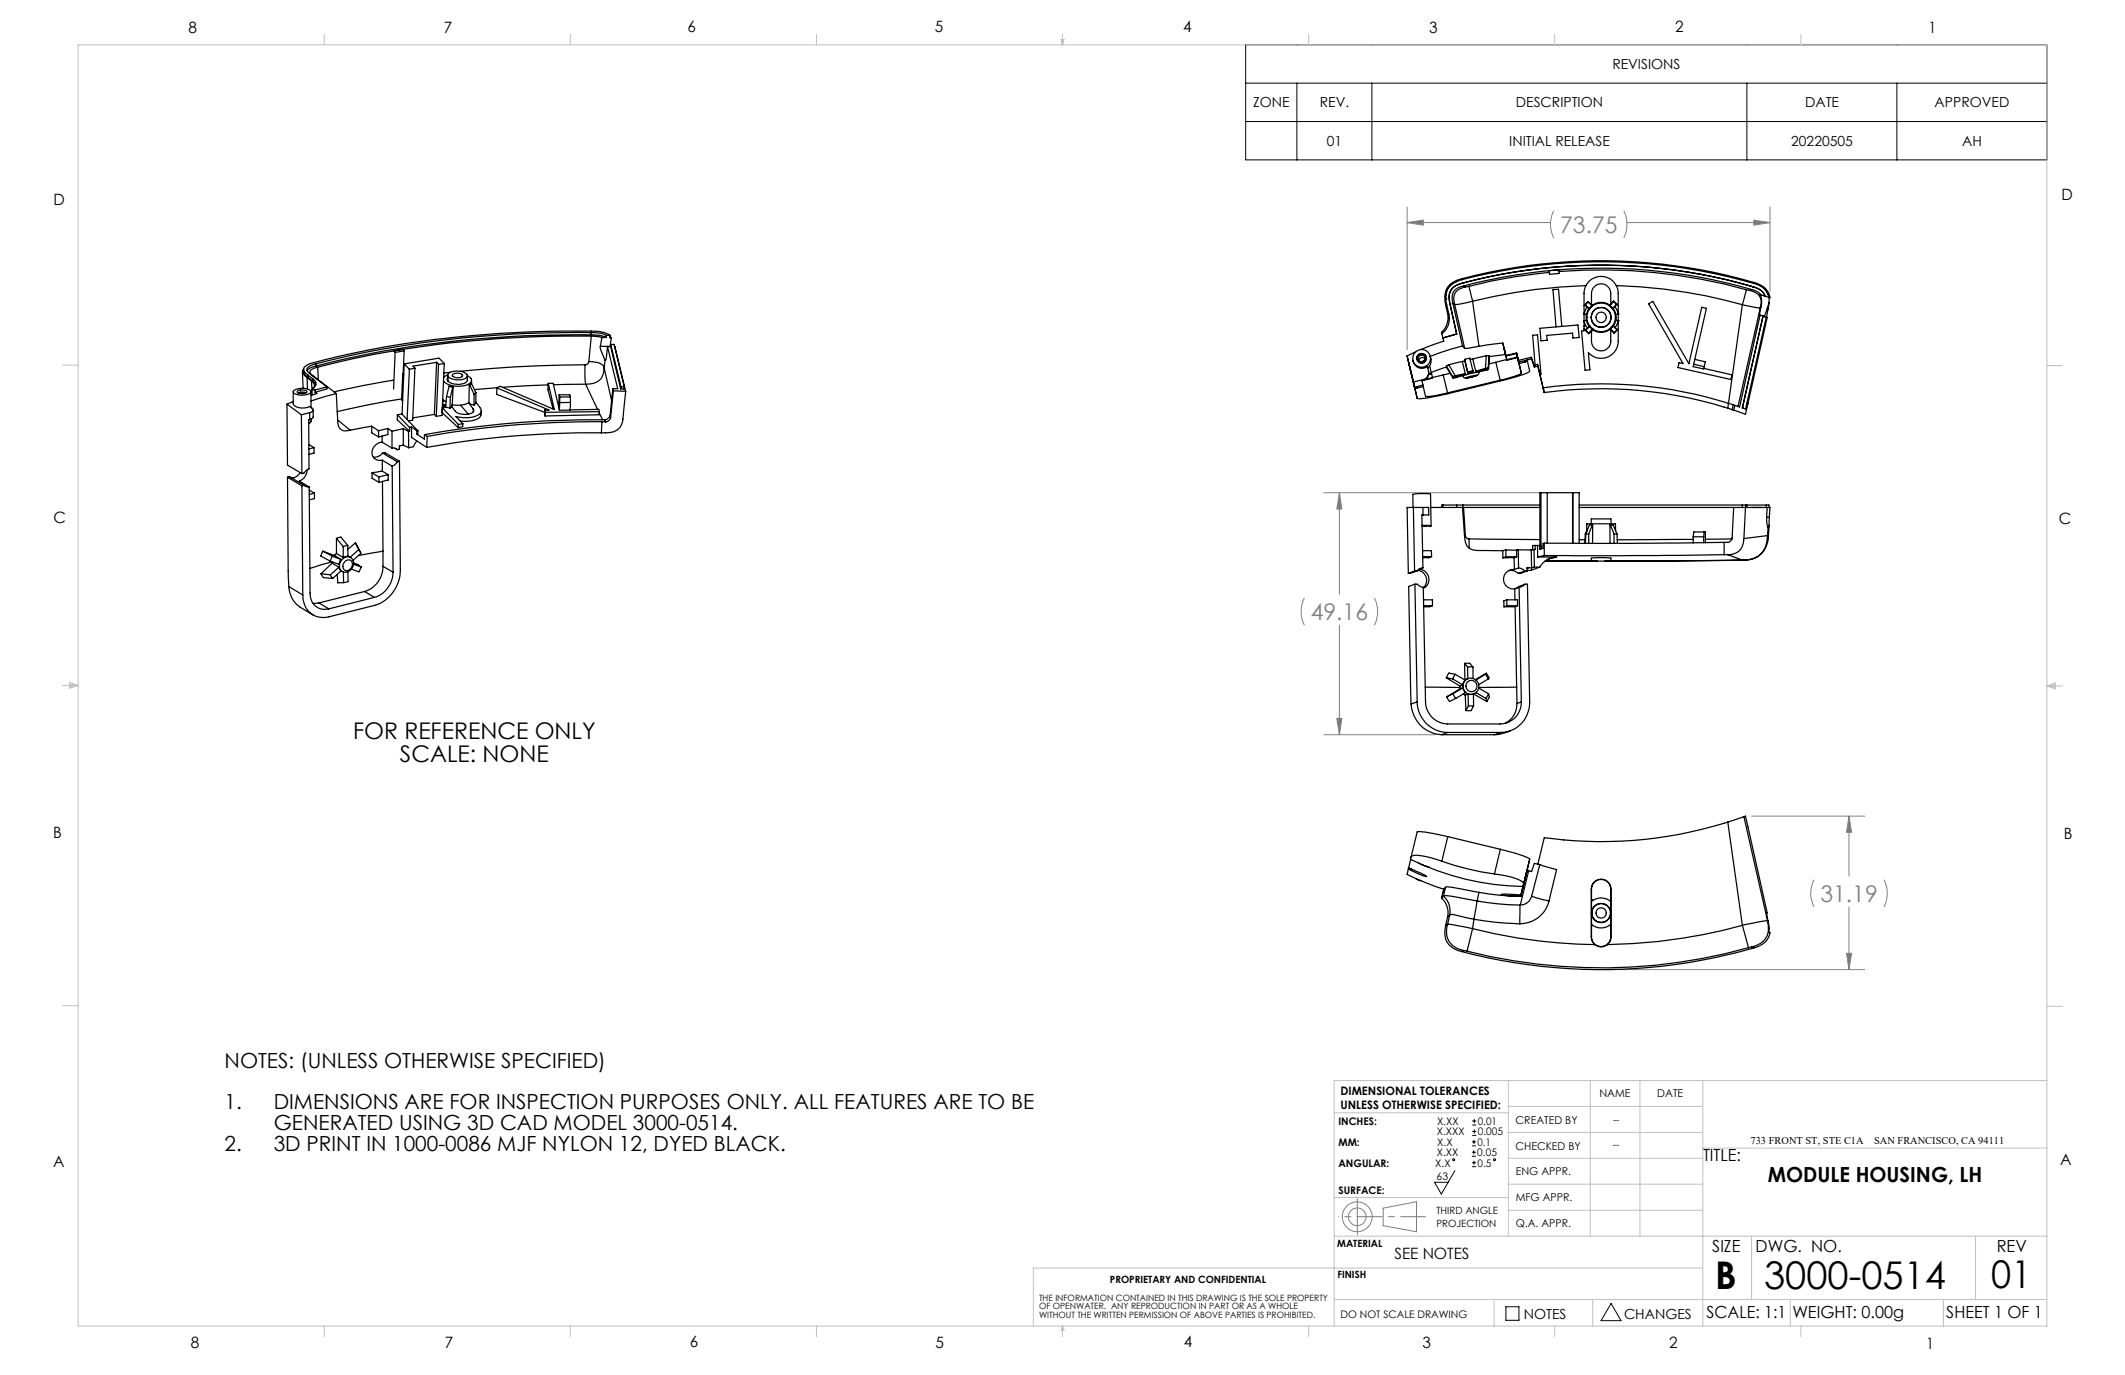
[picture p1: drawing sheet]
<svg xmlns="http://www.w3.org/2000/svg" width="432mm" height="279mm" viewBox="0 0 432 279" stroke-linecap="round" stroke-linejoin="round" font-family="sans-serif">
<g fill="none" stroke="#000" stroke-width=".2">
<path d="M253.1 9.1h162.8v23.4h-162.8zM253.1 16.9h162.8M263.5 16.9v15.6M278.8 16.9v15.6M355 16.9v15.6M385.4 16.9v15.6M253.1 24.7h162.8M295.6 237.9l-2.7 4.7-1.4-2.4h2.8M299.1 234.9h.8M299.1 234.1h.8M299.1 232.8h.8M299.1 232h.8"/>
<path d="M299.1 237.1h.8M299.1 236.3h.8M299.2 228.6h.8M299.2 227.8h.8M299.2 230.7h.8M299.2 229.9h.8M299.5 233.8v.8M299.5 231.6v.8M299.5 235.9v.8M299.6 227.4v.8M299.6 229.5v.8M306 265.5h2.6v2.8h-2.6z"/>
<path d="M327.4 264.9l2 3.5h-4.1z"/>
<circle cx="295.4" cy="235.7" r=".2"/>
<circle cx="303.7" cy="235.7" r=".2"/>
</g>
<g fill="none" stroke="#808080" stroke-width=".2">
<path d="M285.9 42.1v28.9M285.9 45.2h29.2M285.9 45.2l3.3-.5v1.1zM315.7 42.8a6.1 6.1 0 0 0 0 5.6M330 42.8a6.4 6.4 0 0 1 0 5.6M330.6 45.2h29.1M356.4 44.7l3.3 .5-3.3 .6zM359.7 42.1v17.1M269 100.1h44M272.2 100.1v20.7M272.2 100.1l.5 3.3h-1.1zM265 121.5a6.4 6.4 0 0 0 0 5.5"/>
<path d="M272.2 127v22.3M279.3 121.5a6.1 6.1 0 0 1 0 5.5M269 149.3h22.7M271.6 146h1.1l-.5 3.3zM356 165.8h22.9M368.6 178.8a6.1 6.1 0 0 0 0 5.5M375.7 165.8v12.2M375.7 165.8l.5 3.3h-1zM382.8 178.8a6.1 6.1 0 0 1 0 5.5M326.6 197h52.3M375.2 193.7h1l-.5 3.3zM375.7 184.3v12.7"/>
<path d="M281.1 245.5l6.7-1.3v6.1l-6.7-1.2z"/>
<circle cx="275.8" cy="247.3" r="1.8"/>
<circle cx="275.8" cy="247.3" r="3"/>
</g>
<path d="M275.8 247.2h13.8" fill="none" stroke="#808080" stroke-width=".2" stroke-dasharray="15.2 1.3 1.3 1.3" stroke-dashoffset="10.2"/>
<path d="M275.8 247.2v-3.6M275.8 247.2v3.7" fill="none" stroke="#808080" stroke-width=".2" stroke-dasharray="15.2 1.3 1.3 1.3"/>
<path d="M275.8 247.2h-3.8" fill="none" stroke="#808080" stroke-width=".2" stroke-dasharray="15.2 1.3 1.3 1.3" stroke-dashoffset="15.2"/>
<g fill="none" stroke="#c0c0c0" stroke-width=".2">
<path d="M15.9 9.1h400v260.4h-400zM65.9 6.9v2.2M115.9 6.9v2.2M165.9 6.9v2.2M215.6 8h.6l-.3 1.1zM215.7 8l.2 1.1M215.9 6.9v2.2M216 8l-.1 1.1M265.9 6.9v2.2M315.9 6.9v2.2M365.9 6.9v2.2M12.7 74.2h3.2"/>
<path d="M415.9 74.3h3.2M12.7 139.3h3.2M14.2 139.1l1.7 .2M14.2 138.7l1.7 .6-1.7 .5zM15.9 139.3l-1.7 .3M415.9 139.4h3.2M415.9 139.4l1.8-.6v1.2zM415.9 139.4l1.8 .3M417.7 139.2l-1.8 .2M12.7 204.4h3.2M306.5 219.6v31.6M323.1 219.6v31.6"/>
<path d="M333.2 219.6v31.6M346 219.6v49.9M415.9 204.5h3.2M415.9 219.6h-144.8v49.9M271.1 226.1h35.4M306.5 235.4h39.5M306.5 230.1h39.5M306.5 224.8h39.5M346 233.3h69.9M271.1 251.2h144.8M271.1 243.3h35.4M306.5 245.9h39.5"/>
<path d="M306.5 240.6h39.5M346 257.7h-136v11.8M355.9 251.2v12.9M401.4 251.2v12.9M65.9 269.5v2.1M115.9 269.5v2.1M165.9 269.5v2.1M215.9 269.5v2.1M215.9 269.5l.3 .8h-.6zM265.9 269.5v2.1M271.1 264.1h144.8M303.6 264.1v5.4"/>
<path d="M315.9 269.5v2.1M323.6 264.1v5.4M363.8 264.1v5.4M365.9 269.5v2.1M394.9 264.1v5.4"/>
</g>
<path d="M272.2 100.1l.5 3.3h-1.1zM271.6 146h1.1l-.5 3.3zM285.9 45.2l3.3-.5v1.1zM356.4 44.7l3.3 .5-3.3 .6zM375.7 165.8l.5 3.3h-1zM375.2 193.7h1l-.5 3.3z" fill="#808080"/>
<g fill="none" stroke="#000" stroke-width=".25">
<path d="M295.9 57.2h.1M295.9 57.2a3.3 3.3 0 0 0-2.1 3.6M297 56.7a3.9 3.9 0 0 0-3.2 5.3M297 56.7a111.1 111.1 0 0 1 59.4 .7M297 56.7l.1 .1M297.1 56.8a3.7 3.7 0 0 0-3.1 5.1M297.1 56.8a111.5 111.5 0 0 1 59.2 .8M297.3 57.5a111.2 111.2 0 0 1 58.8 .7M297.3 57.5h.1M297.3 57.5a110.2 110.2 0 0 1 58.8 .7M297.3 57.5a3 3 0 0 0-2.7 4.3M297.3 57.5a2.96 2.96 0 0 0-2.8 3.3l.1 1"/>
<path d="M297.4 58.1a2.51 2.51 0 0 0-2.2 3.6M297.4 58.1l.3 .2M297.4 58.1a110 110 0 0 1 58.6 .7M297.7 58.3a2.44 2.44 0 0 0-2.2 3.2l.1 .4M298.5 58.2l-.8 .1M298.5 58.2l.7 3M314.8 55l2-.2v.8l-1.9 .1zM314.8 55.4a103.8 103.8 0 0 0-16.3 2.8M316.8 55.2a108.9 108.9 0 0 1 38.1 3.7M322.3 58a107.1 107.1 0 0 0-23.1 3.2M328.4 58a107.5 107.5 0 0 1 25.6 3.9M354.9 58.9l.7 .1"/>
<path d="M354.9 58.9l-.9 3M355.6 59a2.43 2.43 0 0 1 2.3 2.3l-.2 1.3M356 58.8a3.3 3.3 0 0 1 1.9 1.1M356 58.8l-.4 .2M356.1 58.2l.5 .2a3.1 3.1 0 0 1 2.1 1.8M356.1 58.2h.1M356.1 58.2a3.2 3.2 0 0 1 2.6 2M356.3 57.6a3.7 3.7 0 0 1 3.1 2.8M356.4 57.4a3.8 3.8 0 0 1 3.3 3.1l-.3-.1M356.4 57.4l-.1 .2M357.6 58h.1M357.9 59.9h-.3a3.2 3.2 0 0 1 .2 2.6"/>
<path d="M357.9 59.9l.8 .3M358.5 58.7h.1M358.5 58.7l.4 .4 .5 1M59.6 79.6v2.4a2.17 2.17 0 0 0 2.6 .8l.7-.2 .5 .3a.52 .52 0 0 1 .2 .7 .52 .52 0 0 1-.7 .3M59.7 79.4a3.2 3.2 0 0 1 3.4 0l.1 .2a2.43 2.43 0 0 1-2.7 .6l-.7-.3-.2-.2zM60.5 79.4a1.78 1.78 0 0 1 1.9 .2 1.44 1.44 0 0 1-2 0zM60.6 79.8a1.94 1.94 0 0 1 1.6 0M60.8 79.9l.6-.1 .6 .1M61.5 75.5l.1 3.4M61.7 75v.8l.8 .9M61.7 74.9v.1a.88 .88 0 0 0 .2 1.3l.5 .4M62.4 76.7l.9 .7"/>
<path d="M62.4 76.7l.1 2.4M62.5 76.7h-.1M62.5 76.7l1.1 .8M62.6 76.2l1 .8M62.6 76.2l-.1 .5M63.2 79.6v3.2M63.3 77.4a1.15 1.15 0 0 1 .5 1.3M63.3 77.4l.1 1.8M63.4 79.2v1.1M63.5 78.9v.4l-.1-.1M63.5 78.9l.5 .4M63.5 79.1l-.1 .1"/>
<path d="M63.6 77a1.02 1.02 0 0 1 .6 1 1.02 1.02 0 0 1-.7 .9M63.6 77.5l.6 .7M63.6 77v.5M64 79.7l.4 .3-1.2 .3M64 79.3v.4M64.2 74.4l-1.2 .4-.6 .5M64.2 73.9l-1.1 .4a.87 .87 0 0 0-.7 .8 .87 .87 0 0 0 .6 .9l3.4 2.6M64.2 73.9v.5M64.6 74.6l-1.4 .5-.2 .5 .1 .3 5.2 4.1M64.6 74.6l.1 2.6M66.4 78.6v.4l-2.4 .7M66.4 78.6l-2.4 .7"/>
<path d="M68.3 80l-5.1 1.5M68.3 80l.3 5.4a2.09 2.09 0 0 0 1.2 2.1l1.4-.1M79.9 77.3l-6.3 1.1-5.7 1.2M80.3 71.6l-.3 7.5M81.8 76l-.2 5.2 .2 .2M81.8 76l.2 .2M82.1 76h-.3M82.1 71.3a.98 .98 0 0 0-1.2-.1l-.9 .1 .3 .3M82.1 73.9l1.1 1.1M82.1 73.9l-.4 10.2M82.1 71.3l-1.8 .3M82.1 71.3l-.2 4.7"/>
<path d="M83.2 75l-.5 10.2M84.3 74.8l-.4 10.6-.9 .1M84.3 74.8l-1.1 .2M88.7 73.6l.4 .4M88.7 73.6l-4.8 .8 .4 .4M88.7 73.6l-.4 10.6M89.1 74l-.4 10.6M90.1 77.4l.1 .1M90.2 77.5v.3M90.3 73.9l-.5 10.5-1.1 .2M90.3 73.9l-1.1-1.1-7.1 1.1M90.3 73.9l-1.2 .1"/>
<path d="M91 76.2l-.9 .5M91 76.2l-.1 .9 .1 .3M91 77.4a3.2 3.2 0 0 0 3.9 .1l.1-1.2a.89 .89 0 0 1 .7 .6 .89 .89 0 0 1-.1 .9 4.8 4.8 0 0 1-5.4-.3M91.1 76.5l-.1 .9M91.1 75.9a3.1 3.1 0 0 1 3.8 .3l.1 .2a2.3 2.3 0 0 1-2.6 .7l-.4-.1a.82 .82 0 0 1-.8-.3 .82 .82 0 0 1-.1-.8zM91.3 78.5l.8 .1M91.3 78.5l-.6 2M91.3 78.5l.7 .2M91.4 75.7l-1.2 .1M92 76.1a1.62 1.62 0 0 1 2 .2 1.38 1.38 0 0 1-2 .1zM92 78.7l-.5 2.1M92.1 78.6l-.2 3.7"/>
<path d="M92.1 78.6l-.1 .1M93.9 76.2v.3M95.4 78.2l-.1 3.6M95.4 78.2h.1M95.5 78.2l.8 1.9M95.8 77.9l-.4 .3M95.8 77.3v.7M95.8 77.9l.9 1.9M95.8 77.9l-.3 .3M96.7 79.8v2.2l-.4 .3M96.7 79.8l-.4 .3M101 78.8l-.1 1.4 9.8 3.6"/>
<path d="M101 78.8l10.5 4.5h-.8M101.1 78.8l-4.7 .4M111.4 78.2l-9.3 .5M111.4 77.9l-.1 1.3 1.1 3.9M111.4 77.9l1.2 5.3-11-4.7-.6 .3M111.4 77.9h1l1.1 4.8M118.9 74.1l.1 4M118.9 74.1a245.9 245.9 0 0 0-25.4 1.4M119 78.1l-6.5 .1M119 78.1l2.4 5.1M119.7 73.4a.73 .73 0 0 1-.8 .7M119.7 73.4a3.5 3.5 0 0 1 3 1.1l.1 .3"/>
<path d="M120.1 68.1a211.2 211.2 0 0 0-55.9 6.3M120.1 68.1l1.7 .1 1.4 .4M120.1 67.6l2 .1 1.1 .5M120.1 67.6a211.6 211.6 0 0 0-55.9 6.3M120.1 67.6v.5M120.2 68.3l2.1 .3M120.2 68.3a209.5 209.5 0 0 0-55.6 6.3M120.2 68.3l-.5 5.1M122 70.3l.1 1 .8 1.9M122.3 68.6h.9M122.3 68.6l-.3 1.7M122.8 74.8a3.1 3.1 0 0 1-3.8 3.3"/>
<path d="M122.8 74.8l1.5 6.6M122.9 73.2l-.1 1.6M123.2 68.2h.8M123.2 68.2v.4M123.4 70.4h.7M123.4 70.4l2.1 8.6h-1M123.4 70.4l-.2 2.3-.3 .5M124 68.4l.2 .2M124 68.2a6.7 6.7 0 0 0-3.9-.9 207.4 207.4 0 0 0-57.3 6.7l-.5 .2a.92 .92 0 0 0-.6 .9 .92 .92 0 0 0 .5 .9l.4 .2M124 68.2v.4h.2M124.1 70.4l2 8.6M124.1 70h.7l2.1 8.6"/>
<path d="M124.1 70l2.1 8.6M124.1 70v.4M124.2 68.6l-.2 1.8-2-.1M124.5 79l.1 .4M124.5 79l-.5 5.5M124.6 79.4l2.5 .1M124.6 79.4l-.5 5.5M124.9 70.4l2 8.1M126.2 78.6h.7M126.2 78.6l-.1 .4M126.8 78.5h.1M126.9 78.6l-.1 .5-.7-.1"/>
<path d="M126.9 78.5l.2 1M127.1 79.5l-.3 3.7a6.5 6.5 0 0 1-.6 3.3 3.1 3.1 0 0 1-3.2 1.4h-.8M285.9 72.3l1.3 5.3M285.9 72.3l2.1 8.6M286.7 75.8l-.5-2.1 1.3 5.2M287.1 73.2a1.83 1.83 0 0 0 3 1.3l.2 .9M287.2 77.6l.2 1.1 .5-.1M287.5 78.9l.5 2M287.7 71.5l-1.8 .8M287.9 78.6l.1 .2M288 78.8l-.5 .1M289.1 78.2l-1.2 .4"/>
<path d="M289.1 77.2l-1.9 .4M289.1 77.2l.1 .1M289.1 78.2l.1 .4M289.2 77.3h-.3l.2 .9M289.2 78.6l-1.2 .2M289.2 78.6l.5 2 1.5-.1 2.9-.7M289.5 73.2l-.8 .4M289.6 73a.72 .72 0 0 0-.8-.3 .72 .72 0 0 0-.5 .6M289.8 72.6a1 1 0 0 0-1.1-.7 1 1 0 0 0-.8 1.2M290.3 75.4a1.53 1.53 0 0 1-1.2 1.8M290.3 75.4a1.55 1.55 0 0 1-1.1 1.9M290.5 74.4l.4 1.5"/>
<path d="M290.9 75.9v.1M290.9 75.9l-.6 .1M290.9 76l-.6 .1M290.9 76l.2 .7M291.1 76.7l-2.2 .7M291.1 76.7l-1.4 .4M293 67.8l.2 .9M293.2 68.7h.1M293.2 68.7l.2 .6-4.7 1.7M293.3 76.2l-2.2 .5M293.3 76.2l.8 3.6M293.8 62a5.9 5.9 0 0 1 .1 4.1l-.2 .6-.8 .8 .1 .3"/>
<path d="M293.8 60.8h.1M294 61.9a6.2 6.2 0 0 1 .3 4.2 3.5 3.5 0 0 1-1.3 1.7M294 74.5l-3.2 1.2M294 61.9l-.2 .1M294.1 74.7h-.1l1.2 2.1M294.4 74.1l-.5 .3 1.3 2.2M294.4 74.1l1.3 2.2M294.6 61.8h.1M294.6 61.8l1.4 6.1M294.7 75.8l-1.4 .4M295.2 61.7l.4 .2M295.2 61.7l2 8.6"/>
<path d="M295.6 61.9l2 8.8M295.7 76.3l-.5 .3M296 67.9l-2.8 .8M296 67.9h.1M297.1 73.4l-2.7 .7M297.1 73.4l.6 2.6M297.2 70.3l-4.4 1.3-2.2 .8a2 2 0 0 1-.5 2.4M297.2 70.3l.4 .4M297.2 76.2l.1 .2M297.2 76.2l-2 .6M297.3 76.3l-2.1 .5M297.3 76.2l-2.1 .4"/>
<path d="M297.6 73l1.1-.2 .6 2.6M297.6 73l.1 .3M297.6 73l.6 2.6M297.7 73.3l-.6 .1M297.7 73.3l.6 2.5M297.7 76l-.4 .2M297.7 76l-2 .3M297.9 76.8l2.2-.6-1.2 .5zM298.2 75.6l.1 .2M299.2 61.2l-3.6 .7M299.2 61.2l1.3 9.2M299.3 73l-.6 .1"/>
<path d="M299.3 73l.6 2.4M299.3 75.4l-1.1 .2M299.3 75.4v.1l-1 .3M300.4 75.4l.1 .2M300.5 75.6a.84 .84 0 0 1-1 .9l-1.2 .3a.69 .69 0 0 1-1-.4M300.5 75.6l-1.9 .4-1.3 .4M300.5 70.4l-2.5 .4-.4-.1M300.5 70.4l4.9-.7 .6 2.5M301.8 74.9l-1.9 .5M302 72.3h.6l-.2 2.5M302 72.3l-2.7 .7M302 72.3l-.2 2.6"/>
<path d="M302.4 74.8l-.6 .1M302.4 74.8l-2.5 .6M302.5 75.1l-2 .4M302.5 75.1l-2.1 .3M302.5 72.6h.1l-.1 2.5M304 73.6l-1.5 .3M304 73.6l.8 3.7M304.8 77.3l-10.7 2.5M305.4 69.8l.8 3.4M305.6 70.6v.1M305.9 72.1l-3.4 .4M306.2 73l-2.2 .6"/>
<path d="M308.2 71.7l.3 1.5M308.2 71.7l-2.2 .5M308.2 71.7v.1M308.2 71.8l-2.2 .6v-.2M308.2 71.8l.4 1.8M308.2 71.8l.9 4M308.2 71.8l.2 .8M308.4 72.6l-2.2 .6M308.4 72.6l-2.2 .5v.1M308.5 73.2l.1 .4M309.1 75.8l-1.4 .7-2.9 .8M309.8 73.3l-1.2 .3"/>
<path d="M309.8 73.3l.1 .3M309.9 73.6l-1.2 .3 .4 1.9M310.3 73.2l-.5 .1M310.3 73.2l.1 .2M310.4 73.4l.4 2-1.1 .6-3.6 1.1-11.9 2.9-4.1 .9a3.5 3.5 0 0 1-2.1 0M310.4 73.4l-.5 .2M311.2 72.6l.5 1.7M311.2 72.6l-2.7 .6M311.2 72.6v.3M311.2 72.9l-.9 .3M311.2 72.9l.6 1.7M311.7 74.3l.1 .3"/>
<path d="M311.9 74.2l-.5-6.1h1l.7 7.9h-.2M311.9 74.2l-.2 .1M312.4 74l.5 2M312.4 74l1.4 5.8M312.4 74l-.5 .2M312.5 74.4l-.7 .2M312.9 76h.1M312.9 76l.6 2.8M312.9 66.7l7.7-.7 .3 2.6-1.3 .1-.1-1-5.2 .5 .1 .9-1.3 .2zM313.5 78.8a86 86 0 0 1 38.7 3.5M313.5 78.8h.1M313.5 78.8l.3 1"/>
<path d="M313.8 79.8a86.1 86.1 0 0 1 37.3 3.1M313.8 79.8h.1M317.4 66.3l-.7-7.5h-1.1l.6 7.6M321.9 63.8v1.4M321.9 63.8h.1M321.9 65.2l.2 .8 .5 .7M321.9 65.2h.1M321.9 63.8v-4.2a3.5 3.5 0 0 1 3.4-3.4 3.5 3.5 0 0 1 3.5 3.4v4.2M321.9 66.3h.1M321.9 65.2v2l-.5 .1 .7 7.9 1-.1-.3-3.4a3.5 3.5 0 0 0 3.8 .9 3.5 3.5 0 0 0 2.2-3.2v-4.2M321.9 66.9h.1M321.9 63.8l.5 .1"/>
<path d="M322 61.9l.1 .1M322 61.9l.5 .5M322.1 62l.8 .7M322.1 67.1l.7 .7M322.2 67.1h-.1M322.2 67.1l.6 .6M322.4 65.1l.5 1.2M322.4 63.9v1.2M322.4 65.1l-.5 .1M322.4 64.5a2.91 2.91 0 0 0 2.9 2.9 2.91 2.91 0 0 0 3-2.9M322.4 64.5a2.91 2.91 0 0 1 2.9-2.9 2.91 2.91 0 0 1 3 2.9M322.4 64.5h.1"/>
<path d="M322.5 62.4l.4 .3M322.5 62.4l-.6 1.4M322.6 66.7l-.5 .4M322.7 61.3h.1M322.7 61.3l.7 .6M322.7 61.3l-.7 .6M322.7 61.3l-.6 .7M322.7 61.3l.8 .8M322.8 67.7v.1M322.9 62.7l-.5 1.2M322.9 62.7l.1 .1M322.9 66.3l-.3 .4"/>
<path d="M323 66.4l.6 .5M323 66.4l-.8 .7M323.1 66.3l.5 .6M323.1 66.3h-.2M323.1 66.3l-.1 .1M323.3 64.5a2.03 2.03 0 0 0 2 2 2.03 2.03 0 0 0 2.1-2M323.3 64.5a2.03 2.03 0 0 1 2-2 2.03 2.03 0 0 1 2.1 2M323.3 64.5h.1M323.4 64.5a1.99 1.99 0 0 0 1.9 2 1.99 1.99 0 0 0 2-2M323.4 64.5a1.99 1.99 0 0 1 1.9-2 1.99 1.99 0 0 1 2 2M323.4 61.9h.1M323.4 67.2h.1"/>
<path d="M323.4 61.9v-2.3a1.96 1.96 0 0 1 1.9-1.9 1.96 1.96 0 0 1 2 1.9v2.2l-.2 .2M323.4 61.9l.1 .2M323.4 67.2l-.6 .6M323.5 62.1l-.6 .6M323.5 62.1l.1 .1M323.6 62.2l-.6 .6M323.6 66.9l-.8 .8M323.6 67l-.2 .2M323.6 66.9v.1M323.6 66.9h.1M327.1 62.1l.5 .6M327.1 62a3.2 3.2 0 0 0-3.6 .1"/>
<path d="M327.1 62v.1M327.1 66.8l.1 .1M327.1 62.1h.1M327.1 62.1l.6 .5M327.2 66.9a3.2 3.2 0 0 1-3.6 .1M327.2 66.9l.1 .1M327.2 66.9l.8 .7M327.3 67h.1M327.3 67v2.4a1.96 1.96 0 0 1-2 1.9 1.96 1.96 0 0 1-1.9-1.9v-2.2M327.3 67l.7 .7M327.3 64.5h.1M327.7 66.2l-.6 .6"/>
<path d="M327.7 66.2l.1 .1M327.7 62.6l-.1 .1M327.8 62.7l.5 1.2M327.8 62.7h-.2M327.8 66.3l.8 .7M327.8 66.3l-.6 .6M327.8 66.3l.4 .3M327.9 61.2l-.6 .6M327.9 61.2v.1M327.9 61.3l-.8 .8M327.9 61.3l.6 .6M327.9 61.2l.7 .6"/>
<path d="M328 67.6v.1M328.1 62.3l-.3 .4M328.1 62.3l.5 .7 .2 .8M328.2 66.6l.4 .4M328.3 64.5h.1M328.3 63.9v1.2M328.3 65.1l-.5 1.2M328.3 65.1l.5 .1M328.5 61.9l-.8 .7M328.6 67h.1M328.6 67l-.6 .6M328.6 61.8l-.1 .1"/>
<path d="M328.6 61.8l-.5 .5M328.6 67l-.6 .7M328.8 63.8v1.4M328.8 65.2h.1M328.8 65.2l-.6 1.4M328.8 63.8h.1M328.8 63.8l-.5 .1M344.2 74l2.1 .5M344.4 73l2.1 .5-.2 1M344.4 73l-.3 1.5 2.1 .5 .1-.5M344.4 73l2.3-10.3-.9-.3-2.6 11.5-7.4-12.7-.8 .5 7 12.2-.8-.2-.2 1 10.7 2.4 .2-.9-5.7-1.3M354 61.9l3.7 .7"/>
<path d="M354 61.9l-2.9 21M357.6 64.1l-4.1 18.6-1-.3M357.6 64.1l.6 .1M357.7 62.6l-4.5 20M357.8 62.5l-.3 1.4 .1 .2M357.8 62.5l-.1 .1M358.2 64.2l.3 .1M358.2 64.2h.1M358.2 64.2l-4.2 18.7M358.5 64.3l.4 .2M358.7 60.2h.1M358.7 60.2l.7 .2"/>
<path d="M358.9 64.5l-3.9 17.5M358.9 64.5h.2l-3.9 17.5M359.4 60.1h.1M359.5 61.5l-1 2.8M359.5 61.5l-.5 3M359.5 60.5v1M58.3 82.1l.1 12.4 2.9 1.7M58.3 82.1l2.9 2.2M58.4 97l.3 22.2M58.4 97l.4-.2 3 1.8M58.4 97l2.9 1.7M59.6 81.6l-1.3 .5"/>
<path d="M61 96a1.67 1.67 0 0 1-2 1M61.2 84.3l.1 11.9M61.3 98.7l.2 22.2M61.8 98.6l.3 .2 .7 .2M61.8 98.6l-.5 .1M62.4 95.5a2.62 2.62 0 0 1-1.6 2.3l2 1.2M62.8 90.3l1 .6M62.8 99l.2 21.5a3 3 0 0 0 3.8 3.2M62.8 99.6l1.1 .6M62.9 85.3h-.2l.1 10-.7 .4-.3 .4-.5 .1M62.9 83.9l-1.7 .4M62.9 83.9v1.4"/>
<path d="M63.2 85.2l-.1 .6-.4 .2M63.6 83.3v1.5l-.7 .5M63.8 90.9l-1 .3M63.8 90.9v1.2l-1 .2M68.6 85.3l2.6 2.1M75.5 86.6l-4.3 .8M75.5 86.6v1.3l1.4 .9M75.5 86.6l1.4 .9M75.6 96.1v1.1l1.4 .8M75.6 96.1l1.4 .8M76.9 87.5v1.3M77 96.9v1.1"/>
<path d="M77.6 89.9a1.96 1.96 0 0 0-1.9 1.3 1.96 1.96 0 0 0 .7 2.2l1.3 .1M77.6 88.6v1.3M77.6 89.9l2.1 1.2M77.7 95.7l-2.1 .4M77.7 93.5v2.2M77.7 93.5l2 1.2M77.7 95.7l1.2 .7M77.7 97.8l.1 14.2M77.8 92.1a1.91 1.91 0 0 1-2 .8M77.8 92.1l.4-.1 3 1.7M77.8 92.1l3 1.7M78.8 87.1l.9 .5"/>
<path d="M78.8 87.1l-1.9 .4M78.8 87.1v1.2l-1.9 .5M78.9 96.4v1.1l-1.9 .5M78.9 96.4l-1.9 .5M79.7 91.1h.7l.3 .3M79.7 87.6v3.5M79.7 94.7l.2 21.6M80.3 91.1l.4 .3M80.8 93.8l-.5 .6-.6 .3M80.8 84.3l-.1 1 2.5 2.3M80.8 84.3l2.4 2.6M81.2 93.7l.2 22.2a7.6 7.6 0 0 1-5.3 7.1l-9.3 2.3a4.2 4.2 0 0 1-5.3-4.4"/>
<path d="M81.2 93.7l-.4 .1M81.6 81.1l-7.2 1.2-5.9 1.3M81.7 84.1l-.9 .2M81.7 84.1l3.2 3.4M82 90.5l-.9 .1v.7l-.4 .1M82 87.1l1 .6M82 87.1l-2.3 .5M82 90.5l1 .5M82 87.1v3.4M83 87.7v3.3M83.2 87.6l-.2 .1M83.2 86.9v.7"/>
<path d="M83.6 86.7l1.1 .9M83.6 86.7v2.2l3.1 2M83.6 86.7l-.4 .2M84.7 89.6l-.7 1.2-1 .2M84.7 88.2l1.5 1 .1-.9M84.7 87.6v.6M84.9 87.5v.7h-.2M84.9 87.5l-.2 .1M86.3 88.3l.5 .4M86.8 88.7l-.1 2.2M88.3 84.2l-4.4 .7M88.3 84.2l.4 .4"/>
<path d="M89.9 83.2h.1M89.9 82.9v1l3.2 3M89.9 82.2l.2 .2M89.9 82.9l3.2 3.4M89.9 82.1l.7 .3M90 81.1l.1 .2M90.1 82.4h.1M90.1 82.4l.1 .3M90.1 82.4l-.1 .4M90.1 81.3l.5 .3M90.1 81.3l-.2 .5M90.2 82.7h.1"/>
<path d="M90.2 82.7l.1 .1-.4 .1M90.2 82.7v.1M90.7 80.5l-.1 2.2 .8 .2M90.7 80.5l.8 .3M91.5 80.8l-.1 2.1M91.8 82.6a2.3 2.3 0 0 0 1.3 1.4 2.99 2.99 0 0 0 3.1-.4v-.5M91.8 82.6l-.4 .3M91.9 82.3l-.1 .3M93.1 86.3v.6M93.6 82.3l1.5 1.8M94.1 86.1l-.1 .6-.9 .2M94.1 86.1l-1 .2"/>
<path d="M95.3 81.8a5.4 5.4 0 0 1-3.4 .5M95.3 81.8l.1 .1v.2M95.4 82.1l.8 1M95.4 82.1l.9 .2M96.2 83.1v.6M96.3 80.1v2.2M96.7 81.7l.9 1.2a1.07 1.07 0 0 1-.9 1.6 6.8 6.8 0 0 1-4.1 .1l1.5 1.5M97.8 83.5a1.5 1.5 0 0 1-1.3 1.8l-1.4 .3-1.6-.1M110.7 83.3l.1 1.2M110.7 83.3l.1 .5M110.8 83.8v.7M113.5 82.7l.2 .7"/>
<path d="M113.6 80.2l-.1 2.5M113.6 80.2l.1 .5M113.6 80.2h2.2l.1 .4M113.7 80.7v1.1M113.7 81.8v1.6M115.9 83.3l5.8-.1 .1 .4M115.9 83.3l-2.2 .1M115.9 80.6l-2.2 .1M115.9 80.6v1.2M115.9 81.8h-2.2M115.9 81.8v1.5M121.8 83.6l-.1 .7-10.9 .2"/>
<path d="M121.8 83.6l-11 .2M121.8 83.9l.6 1.4M122.2 87.9a190.3 190.3 0 0 0-35.5 3M122.3 85.7a189.5 189.5 0 0 0-35.5 3M122.3 85.7h.8M122.3 85.7l-.1 2.2M122.9 85.3a191.2 191.2 0 0 0-36.6 3M122.9 85.3l.2 .4M124 84.5l-.6 .7-.5 .1M124 84.5l.1 .4M124.1 84.9a1.08 1.08 0 0 1-1 .8M351.1 82.9l.9 .4"/>
<path d="M352 83.3l.3 .1M352.2 82.3l-.2 1M352.2 82.3l.3 .1M352.5 82.4l-.2 1M354 82.9h.1M355 82l-.3 1.1-.7-.2M355 82h.2M355.2 82l-.5 2.2-2.4-.8M58.7 119.2a5.1 5.1 0 0 0 2.3 4.2l2.6 1.6M58.7 119.2l2.8 1.7M63.9 100.2l-1.1 .3M63.9 100.2v1.1l-1 .3"/>
<path d="M65.2 116.6l.5 .8 1.9 .1M65.2 116.6l1.9 .2M65.6 112l2.3 .9M65.6 112l-.4 1 1.9 1M65.6 112l2 1M67.1 116.8l.5 .7M67.5 114.4v-.2l-4.5 1.3M67.5 114.4l-2.3 2.2M67.5 114.4l1.4 .9M67.6 113l-.5 1M67.6 113l1.7 .7M67.9 112.9l1.4 .8"/>
<path d="M68.4 109.4l.9-.3 1.4 1.7M68.4 112.5l-.5 .4M68.4 109.4v3.1M68.4 112.5l1.3 .8M68.4 109.4l1.3 1.7M68.5 116.7l.2 1.7h1.1M68.9 115.3l.4 .7M68.9 115.3l-1.8 1.5M69.3 113.7l-.4 1-1.8-.7M69.3 116l.2 .1M69.3 116l-1.7 1.5M69.7 111.1v2.2"/>
<path d="M69.8 116.2v2.2M70.1 114.1a.89 .89 0 0 1 1.2-.2 .89 .89 0 0 1 .2 1.2 .92 .92 0 0 1-.9 .9 .92 .92 0 0 1-.9-.9v-.3zM70.7 110.8l-1 .3M70.7 110.8v2.3l-1 .2M70.7 116.2v1.9l-.9 .3M70.7 113l.5 .3M71.2 113.3a1.71 1.71 0 0 0-1.9 .7 1.71 1.71 0 0 0 .2 2.1M71.2 113.3h.1M71.3 113.3a1.69 1.69 0 0 1 .3 2.1 1.69 1.69 0 0 1-2.1 .7M71.8 114.4l.9 .3 .7 .5M71.8 114.7l1.6 .5M72.2 110.3l1.1 2"/>
<path d="M72.2 110.3l-1.5 1.3M72.2 110.3l.7 1.4M72.9 111.7l.4 .7-1.6 1.5M72.9 111.7l-1.7 1.5M73.4 115.2l-.5 1-1.5-.6M77.8 112v3.1M77.8 115.1a5.3 5.3 0 0 1-3.7 5.1M77.8 112l-5 .9M77.8 115.1l2.1 1.2M79.9 116.3a5.5 5.5 0 0 1-3.8 5.1M287.1 103.1v-2.6l1.3-.2 2.3 .1 .1 6.5M287.2 103.1l.2 12.9"/>
<path d="M287.4 116l-1.2 .5M287.4 116h.5M287.5 118.7h.5l.5 .4 .7 .2 .5 23.3a4.6 4.6 0 0 0 4.4 4.5h10.7a4.3 4.3 0 0 0 4.3-4.5M287.5 118.7l-1.3 .5 .5 23.9M287.5 118.7l.5 23.9M287.9 116l-1.3 .5h-.4M288.1 115.9a2.02 2.02 0 0 1 1.7 1.4 2.02 2.02 0 0 1-.6 2.1M288.3 115.7a2 2 0 0 1 2 1.6 2 2 0 0 1-1.1 2.2M289 106.9h.7M289 106.8l1.8 .1h-1.1M289 106.8l.7 .1M289.1 111.9h1.8v1.2"/>
<path d="M289.1 113.1h1.8M289.1 115.4a1.54 1.54 0 0 0-1.2 .6M289.1 103.1h1.2v1.5h-1.1M289.1 103.1h-3.2l.3 13.4M289.1 115.4l-.8 .3M289.1 103.1l.1 1.5M289.2 104.6h-.3l.2 10.8M290.7 103.1h6.5l.4 5.9a2.47 2.47 0 0 0 2.9 2.9h4.9M290.9 113.1l-.6 .2h-1.2M293.2 102.6h2.8v.5M293.2 102.6h-.2v.5M293.2 102.6v.5"/>
<path d="M296.1 102.6h1.2M297.3 102.6h15.6M297.3 102.6v.5h.1M297.4 103.1l.3 5.7M297.4 103.1h15.5M297.6 108.8h.1M297.7 108.8a.79 .79 0 0 0 .8 .7M298.5 109.5l.1 1.9M298.5 109.5l14.4 .1M305.4 111.9v1.4M306 113.1h2.2M306 111.8v1.3"/>
<path d="M306 111.8h2.2M306 113.1l-.6 .2M306 111.8l-.6 .1M306.6 116a2.14 2.14 0 0 1 1.9 .5M307.7 113.3h-2.3M307.7 113.3v2.4M307.7 115.7a1.99 1.99 0 0 0-2.2 2 1.99 1.99 0 0 0 2.3 2M307.8 119.7v2.2M308.2 111.8v1.3M308.2 113.1l-.5 .2M308.5 111.7l.1 3.7M308.5 111.7l2.7 .1"/>
<path d="M308.5 111.7l-.3 .1M308.6 115.4l.8 .3 .4 .3M308.6 115.4l-.9 .3M308.7 119.3l.4 23.3M308.7 119.3l-.9 .4M309.8 116h.5M309.8 116l-1.3 .5M309.9 118.7h.5l.4 23.9a6 6 0 0 1-5.9 6.2M309.9 118.7l-.4 .4-.8 .2M309.9 118.7l-1.3 .5-.5 .4M310.3 116l-1.8 .5M310.6 115.4h-.3v.6"/>
<path d="M310.6 115.4h.6M310.6 115.4l-.3 .1M311.2 111.8v3.6M311.7 111.7l.1 3.5M311.7 111.7l-.5 .1M311.8 115.2l-.6 .2M311.8 115.2l1.1 .1M311.9 110.8l.1 .9h-.3M312.4 110.8l.1 2.4M312.5 113.2h3.8M312.9 115.3l-1.7 .5-.9 .2M313.1 110.8h-1.7v.9"/>
<path d="M313.1 100.1v11.4M313.8 112.9l-1.3 .3M313.8 110.4v2.5M313.8 110.4h-.3v1l-.6 .2v-.8M314.4 100.1v10.3M316.3 113.2a3.8 3.8 0 0 0-3.4 2.1M316.3 113.2l-1.7 .4M319.5 100.1v10.3M319.6 100.1v10.3M320.9 103.1h31.4M320.9 102.6h33.1M320.9 109.7h1.2"/>
<path d="M320.9 110.4v-10.3h-8v10.7M322.2 108.5l.8-1.8h.6v3.7M322.2 108.5v1.9M322.2 108.5h.6M322.4 107.9l-.3 .6v1.9M322.8 108.5v1.9M323.3 106.4l.1-1h3.9l.1 1M323.6 106.7l-.8 1.8M324.1 114h-10.1h10.6M324.1 114l-.7-.1v-.5l1.3-.1 2.6 .1v.5l-.7 .1M324.1 114h2.5M327.2 106.7l.8 1.8"/>
<path d="M328 108.5h.6M328 108.5v1.9M328.3 107.9v-1.5h-5.9v1.7M328.6 108.5l-.8-1.8h-.7l.1 3.7M328.6 108.5v1.9M344.1 109.6l-15.5 .1M344.1 109.1v1.2M344.1 109.1h2.1M344.1 109.1l.1-1h2.3v2.2M346.2 109.1v1.2M346.3 108.1l-.1 1M350.3 112.7l-20.8 .2h-15.7"/>
<path d="M350.3 110.2l-19.3 .2h-17.2M350.3 112.7h.8M350.3 110.2v2.5M351.1 112.7l2.9 1.1M351.9 109.5l-5.4 .1M352.3 103.1l-.3 6.2a1.03 1.03 0 0 1-.9 .9h-.8M352.3 103.1h2.4M354 102.6h.7M354 113.8l-27.4 .2M354 113.8h.3M354 102.6v.5M354.2 113.8l-28.1 .2"/>
<path d="M354.4 109.4a3 3 0 0 1-3.3 3.3M354.7 103.1l-.3 6.3M354.7 103.1h4.4l-.1 2M354.7 102.6v.5M354.7 102.6h4.2M355 102.6v.5M356 103.1h1.9M358.9 102.6h.5v.5h.3l-.2 2M358.9 102.6v.5M359 105.1v1.2l.3 .8M359 105.1h.5M359.2 108.8a4.5 4.5 0 0 1-4 4.9l-1.2 .1"/>
<path d="M359.2 108.8l.1 .1M359.2 108.8l-4.8 .6M359.3 107.1l-.1 1.7M359.3 108.9a4.8 4.8 0 0 1-5.1 4.9M359.5 106.9l-.1 .2h-.1M359.5 106.9l-.2 .2M359.5 106.7l-.2 2.2M359.5 105.1v1.8M64.8 122.5l-1.2 .1M64.8 122.5l2 1.2M74.1 120.2l-9.3 2.3M74.1 120.2l2 1.2"/>
<path d="M76.1 121.4l-9.3 2.3M289.3 123.1h1.8M289.3 121.9h1.8v1.2M289.6 139.6l7 .1M291.1 123.1l-.6 .2h-1.2M293.9 137.7l2.8 1.7M293.9 137.7l1.3 .3M295.2 138l2.1 1.2M295.7 137l-1.3-.2-.5 .9M295.7 137l-.5 1M295.7 137l2 1.2-.4 1M296.6 139.7l.1 .3"/>
<path d="M296.7 140l-2.7 1.6M296.7 139.4l-.1 .3M297.3 139.8l.5 .9-2 1.2M297.3 139.8l-.6 .2M297.3 139.8l-2.1 1.2M297.3 139.2l-.6 .2M297.6 134.8h1.1l.6 .7M297.6 134.8l.1 3.3M297.6 134.8l.6 .7M298.2 135.5h1.1M298.2 135.5l.1 2.4M298.3 137.9a1.66 1.66 0 0 1 2.1 1 1.66 1.66 0 0 1-1 2.1"/>
<path d="M298.3 137.9a1.66 1.66 0 0 0-.9 2.1 1.66 1.66 0 0 0 2 1M298.3 137.9l-.7 .2M299.3 135.5v2.4M300.5 139.8l2 1.2M301.8 137l.6 1M301.8 137l-1.9 1.2M302 136.8l.6 1-.2 .2M302 136.8l-2.2 1.3M302 136.8l-.2 .2M302.4 138l-1.9 1.1M306.2 121.9h2.2v1.2M306.2 121.9l-.6 .2v1.2"/>
<path d="M306.2 121.9v1.2M306.2 123.1h2.2M306.2 123.1l-.6 .2M307.9 123.3h-2.3M307.9 123.3l.3 16.3M308.2 139.6l.1 3.3M308.2 139.6l-7.7 .1M308.4 123.1l-.5 .2M286.7 143.1a6.5 6.5 0 0 0 6.3 6.2M288 142.6a6.2 6.2 0 0 0 6.2 6.2M288 142.6l-1.3 .5M293 149.3h10.7"/>
<path d="M294 141.6l.5 1 1.3-.7M294.2 148.8l-1.2 .5M294.2 148.8h10.7M295.2 141l.6 .9M295.2 141l-1.2 .6M297.3 141l.4 .3M297.7 141.3l.2 3.1M298.3 141h1.1M298.3 141l-.6 .3M298.3 141l.1 2.4M298.4 143.4h1M298.4 143.4l-.5 1"/>
<path d="M299.4 141v2.4M299.4 141h.1M299.4 143.4l-.5 1h-1M299.4 141l2.7 1.6M299.9 140.7l2 1.2M301.9 141.9l.2 .7M302.5 141l.1 .6-.5 1M302.5 141l-.6 .9M304.9 148.8l-1.2 .5M306.9 148.5a8.1 8.1 0 0 1-3.2 .8M308.3 142.9a4.4 4.4 0 0 1-2.4 4M309.1 142.6l-.8 .3"/>
<path d="M286.2 176.6l-.3 1.1 3.7 1.6 3.8 1.4M286.2 176.6l.4 .2M286.2 176.4l.5 .2M286.2 176.4v.2M286.6 174.6a53.4 53.4 0 0 0 22.9 5.5 .81 .81 0 0 0-.5-1.2l-2-.7-3.3-.6M286.6 174.6l-.4 1.8M286.7 176.6l3.2 1.5-.9-.2-2.4-1.1M286.7 176.6l-.1 .2M286.7 174.1a1.11 1.11 0 0 1 1.1-.3l2.3 .3 2.9 .9M286.7 174.1l-.1 .5M287.7 178.5l1 .5M288.3 175.4l2.1 .7"/>
<path d="M293 175a56.2 56.2 0 0 0 10.7 2.6M294.2 170l-4.1-.8-2.1-.2-1.3 5.1M294.2 170l-1.2 5M294.2 170l10.7 2.6M304.9 172.6l3.5 .9 1.9 .7 .5 .4M304.9 172.6l-1.2 5M310.3 176.8h.1M310.3 176.8l.3 .2M310.3 176.8l-1.3 5.3M310.6 177l-1.7 6.9M310.8 174.6l-1.7 7.3h-.5M310.8 174.6l-.4 2"/>
<path d="M312.9 175.7l-1.7 6.4M312.9 175.7l3.4 1-1.6 6.4M312.9 175.7l-1.1-.3-.6 1.7-.6-.1M351.1 167a84.4 84.4 0 0 1-37.3 3.2l-1.3 5.4M351.1 167l2.9 21M354.4 165.9l-3.3 1.1M354.4 165.9l.3-.1 4.4 19.7-.1 .1 .3 1.6M354.4 165.9l4.8 21.2M292.9 182.5a4 4 0 0 1 1.2 3.8M293.2 181.3h.1M293.2 181.3l-.3 1.2M293.3 182.1a3.9 3.9 0 0 1 1.3 3.8"/>
<path d="M293.3 182.1h.1M293.3 182.1a8.1 8.1 0 0 1 3.8 .4l3 .6M293.3 182.1l-.4 .4M293.4 180.7l-.2 .6M293.7 180.3h1.2l5.6 1M293.7 180.3l-.3 .4M293.7 180.3l-.4 1.8M293.8 188a3.9 3.9 0 0 0 3.2 5.4M294.1 187.8a3.9 3.9 0 0 0 3.3 5.3M294.1 187.8l5.1 .9M294.1 187.8l-.3 .2M294.1 186.3l-.3 1.7"/>
<path d="M294.6 185.9a10.1 10.1 0 0 1 3.5 .6l1.4 .3M294.6 185.9l-.5 1.9M294.6 185.9l-.5 .4M297.4 193.1l.7 .2M297.4 193.1l-.4 .3M299.2 188.7l-1.1 4.6M299.2 188.7a106.7 106.7 0 0 0 24.9 3.2M299.5 186.8a61.2 61.2 0 0 0 9.3 .9M299.5 186.8l-.3 1.9M300.1 183.1h.1M300.1 183.1l-.6 3.7M300.1 183.1a55.4 55.4 0 0 0 8.8 .8"/>
<path d="M300.5 181.3a50.3 50.3 0 0 0 8.5 .8M300.5 181.3l-.4 1.8M308.5 182.1h.5M308.6 181.9l-3.6-.1 1.5 .2 2 .1M308.6 181.9l-.1 .2M308.9 183.9l-.1 3.8M308.9 183.9h.1M311.2 182.1l3.5 1M311.2 182.1a2.38 2.38 0 0 1-2.3 1.8M314.7 183.1a6 6 0 0 1-5.9 4.6M323.4 190.4a2.09 2.09 0 0 0 .7 1.5M323.4 180.7a1.99 1.99 0 0 1 1.9-2.1 1.99 1.99 0 0 1 2 2.1"/>
<path d="M323.4 180.7v9.7M323.4 190.4h.1M323.4 180.7h.1M323.4 190.4a1.96 1.96 0 0 0 1.9 1.9 1.96 1.96 0 0 0 2-1.9M323.4 182.8h.1M323.4 188.1h.1M323.4 180.7a1.96 1.96 0 0 1 1.9-2 1.96 1.96 0 0 1 2 2M323.4 185.5a1.96 1.96 0 0 0 1.9 2 1.96 1.96 0 0 0 2-2M323.4 188.1l.1-.1a3.1 3.1 0 0 0 3.6 0l.2 .2M323.4 182.8l.2 .2a3 3 0 0 1 3.6 .1l.1-.1M323.4 185.5a1.96 1.96 0 0 1 1.9-1.9 1.96 1.96 0 0 1 2 1.9M323.4 185.5h.1"/>
<path d="M323.5 185.5a1.89 1.89 0 0 0 1.8 1.9 1.89 1.89 0 0 0 1.9-1.9M323.5 185.5a1.89 1.89 0 0 1 1.8-1.9 1.89 1.89 0 0 1 1.9 1.9M324.1 191.9l.9 .5a2.04 2.04 0 0 0 1.6-.5M327.2 185.5h.1M327.3 180.7v9.7M327.3 190.4h.1M327.3 180.7h.1M327.3 190.4a1.88 1.88 0 0 1-.7 1.5M354 188a109.9 109.9 0 0 1-27.4 3.9M354 188l1.2 4.6M355.2 192.6a110.9 110.9 0 0 1-57.1 .7M356 192.4l-.8 .2"/>
<path d="M356 192.4l.4 .2M356.4 192.6a111.1 111.1 0 0 1-59.4 .8M359.2 187.1l-1.4 .2-3.8 .7M359.2 187.1a3.9 3.9 0 0 1-3.2 5.3M359.2 187.1l.1 .1M359.3 187.2l.2 2.2 .2 .1a3.8 3.8 0 0 1-3.3 3.1"/>
<circle cx="288.9" cy="72.8" r="1.81"/>
<circle cx="288.9" cy="72.8" r=".99"/>
<circle cx="288.9" cy="72.9" r=".72"/>
<circle cx="325.3" cy="64.5" r="1.05"/>
<circle cx="299" cy="139.4" r="1.14"/>
<circle cx="325.3" cy="185.5" r="1.05"/>
</g>
<g font-size="7.8">
<text x="348.5" y="261.9">B</text>
<text x="358.5" y="261.9">3000-0514</text>
<text x="404.6" y="261.8">01</text>
</g>
<g font-size="4.7" fill="#808080">
<text x="317" y="47.3">73.75</text>
<text x="266.4" y="126">49.16</text>
<text x="369.9" y="183.3">31.19</text>
</g>
<g font-size="4.7">
<text x="71.7" y="150.3">FOR REFERENCE ONLY</text>
<text x="81.3" y="154.8">SCALE: NONE</text>
</g>
<g font-size="4.2">
<text x="45.6" y="217">NOTES: (UNLESS OTHERWISE SPECIFIED)</text>
<text x="45.6" y="225.4">1.</text>
<text x="55.6" y="225.4">DIMENSIONS ARE FOR INSPECTION PURPOSES ONLY. ALL FEATURES ARE TO BE</text>
<text x="45.6" y="233.9">2.</text>
<text x="55.6" y="229.7">GENERATED USING 3D CAD MODEL 3000-0514.</text>
<text x="55.6" y="233.9">3D PRINT IN 1000-0086 MJF NYLON 12, DYED BLACK.</text>
<text x="359.2" y="240.3">MODULE HOUSING, LH</text>
</g>
<g font-size="3.4">
<text x="346.1" y="235.9">TITLE:</text>
<text x="347.9" y="254.3">SIZE</text>
<text x="356.7" y="254.4">DWG. NO.</text>
<text x="405.7" y="254.5">REV</text>
<text x="346.8" y="267.9">SCALE: 1:1</text>
<text x="364.2" y="267.9">WEIGHT: 0.00g</text>
<text x="395.5" y="267.9">SHEET 1 OF 1</text>
</g>
<g font-size="3.2">
<text x="38.3" y="6.7">8</text>
<text x="90.2" y="6.7">7</text>
<text x="139.7" y="6.5">6</text>
<text x="190" y="6.5">5</text>
<text x="240.4" y="6.5">4</text>
<text x="290.4" y="6.7">3</text>
<text x="340.4" y="6.5">2</text>
<text x="391.9" y="6.7">1</text>
<text x="10.9" y="41.6">D</text>
<text x="418.9" y="40.7">D</text>
<text x="10.9" y="106.3">C</text>
<text x="418.4" y="106.4">C</text>
<text x="10.8" y="170.2">B</text>
<text x="419.4" y="170.6">B</text>
<text x="10.8" y="237.2">A</text>
<text x="418.6" y="236.8">A</text>
<text x="283.3" y="255.9">SEE NOTES</text>
<text x="38.8" y="273.8">8</text>
<text x="90.4" y="273.8">7</text>
<text x="140.2" y="273.8">6</text>
<text x="190.1" y="273.9">5</text>
<text x="240.5" y="273.8">4</text>
<text x="289" y="273.9">3</text>
<text x="339.1" y="273.8">2</text>
<text x="391.4" y="274.1">1</text>
</g>
<g font-size="2.8">
<text x="327.6" y="14">REVISIONS</text>
<text x="254.6" y="21.8">ZONE</text>
<text x="268.2" y="21.8">REV.</text>
<text x="308" y="21.8">DESCRIPTION</text>
<text x="366.8" y="21.8">DATE</text>
<text x="393.1" y="21.8">APPROVED</text>
<text x="269.6" y="29.6">01</text>
<text x="306.7" y="29.6">INITIAL RELEASE</text>
<text x="364" y="29.6">20220505</text>
<text x="398.7" y="29.6">AH</text>
<text x="309.6" y="268">NOTES</text>
<text x="330" y="268">CHANGES</text>
</g>
<g font-size="2.4">
<text x="272.4" y="222.5">DIMENSIONAL TOLERANCES</text>
<text x="272.4" y="225.3">UNLESS OTHERWISE SPECIFIED:</text>
</g>
<g font-size="2.2">
<text x="325" y="222.9">NAME</text>
<text x="336.8" y="222.9">DATE</text>
<text x="308" y="233.6">CHECKED BY</text>
<text x="308" y="228.4">CREATED BY</text>
<text x="308" y="238.8">ENG APPR.</text>
<text x="308" y="244">MFG APPR.</text>
<text x="308" y="249.3">Q.A. APPR.</text>
</g>
<g font-size="2.1">
<text x="272" y="228.6">INCHES:</text>
<text x="272" y="232.8">MM:</text>
<text x="292" y="230.7">X.XXX</text>
<text x="292" y="228.6">X.XX</text>
<text x="292.1" y="232.8">X.X</text>
<text x="300.2" y="232.8">0.1</text>
<text x="300.3" y="228.6">0.01</text>
<text x="300.3" y="230.7">0.005</text>
<text x="327.8" y="233.4">--</text>
<text x="355.7" y="232.4">733 FRONT ST, STE C1A</text>
<text x="380.8" y="232.4">SAN FRANCISCO, CA 94111</text>
<text x="272" y="237">ANGULAR:</text>
<text x="291.6" y="237">X.X</text>
<text x="291.9" y="239.8">63</text>
<text x="292" y="234.9">X.XX</text>
<text x="300.2" y="234.9">0.05</text>
<text x="300.2" y="237">0.5</text>
<text x="272" y="242.6">SURFACE:</text>
<text x="272.4" y="267.8">DO NOT SCALE DRAWING</text>
</g>
<g font-size="2">
<text x="327.8" y="228.3">--</text>
<text x="291.9" y="246.8">THIRD ANGLE</text>
<text x="291.9" y="249.3">PROJECTION</text>
<text x="271.7" y="253.4">MATERIAL</text>
<text x="225.5" y="260.6">PROPRIETARY AND CONFIDENTIAL</text>
<text x="271.8" y="259.7">FINISH</text>
</g>
<g font-size="1.8">
<text x="211.1" y="264.3">THE INFORMATION CONTAINED IN THIS DRAWING IS THE SOLE PROPERTY</text>
<text x="211.1" y="266.1">OF OPENWATER. ANY REPRODUCTION IN PART OR AS A WHOLE</text>
<text x="211.1" y="267.8">WITHOUT THE WRITTEN PERMISSION OF ABOVE PARTIES IS PROHIBITED.</text>
</g>
</svg>
